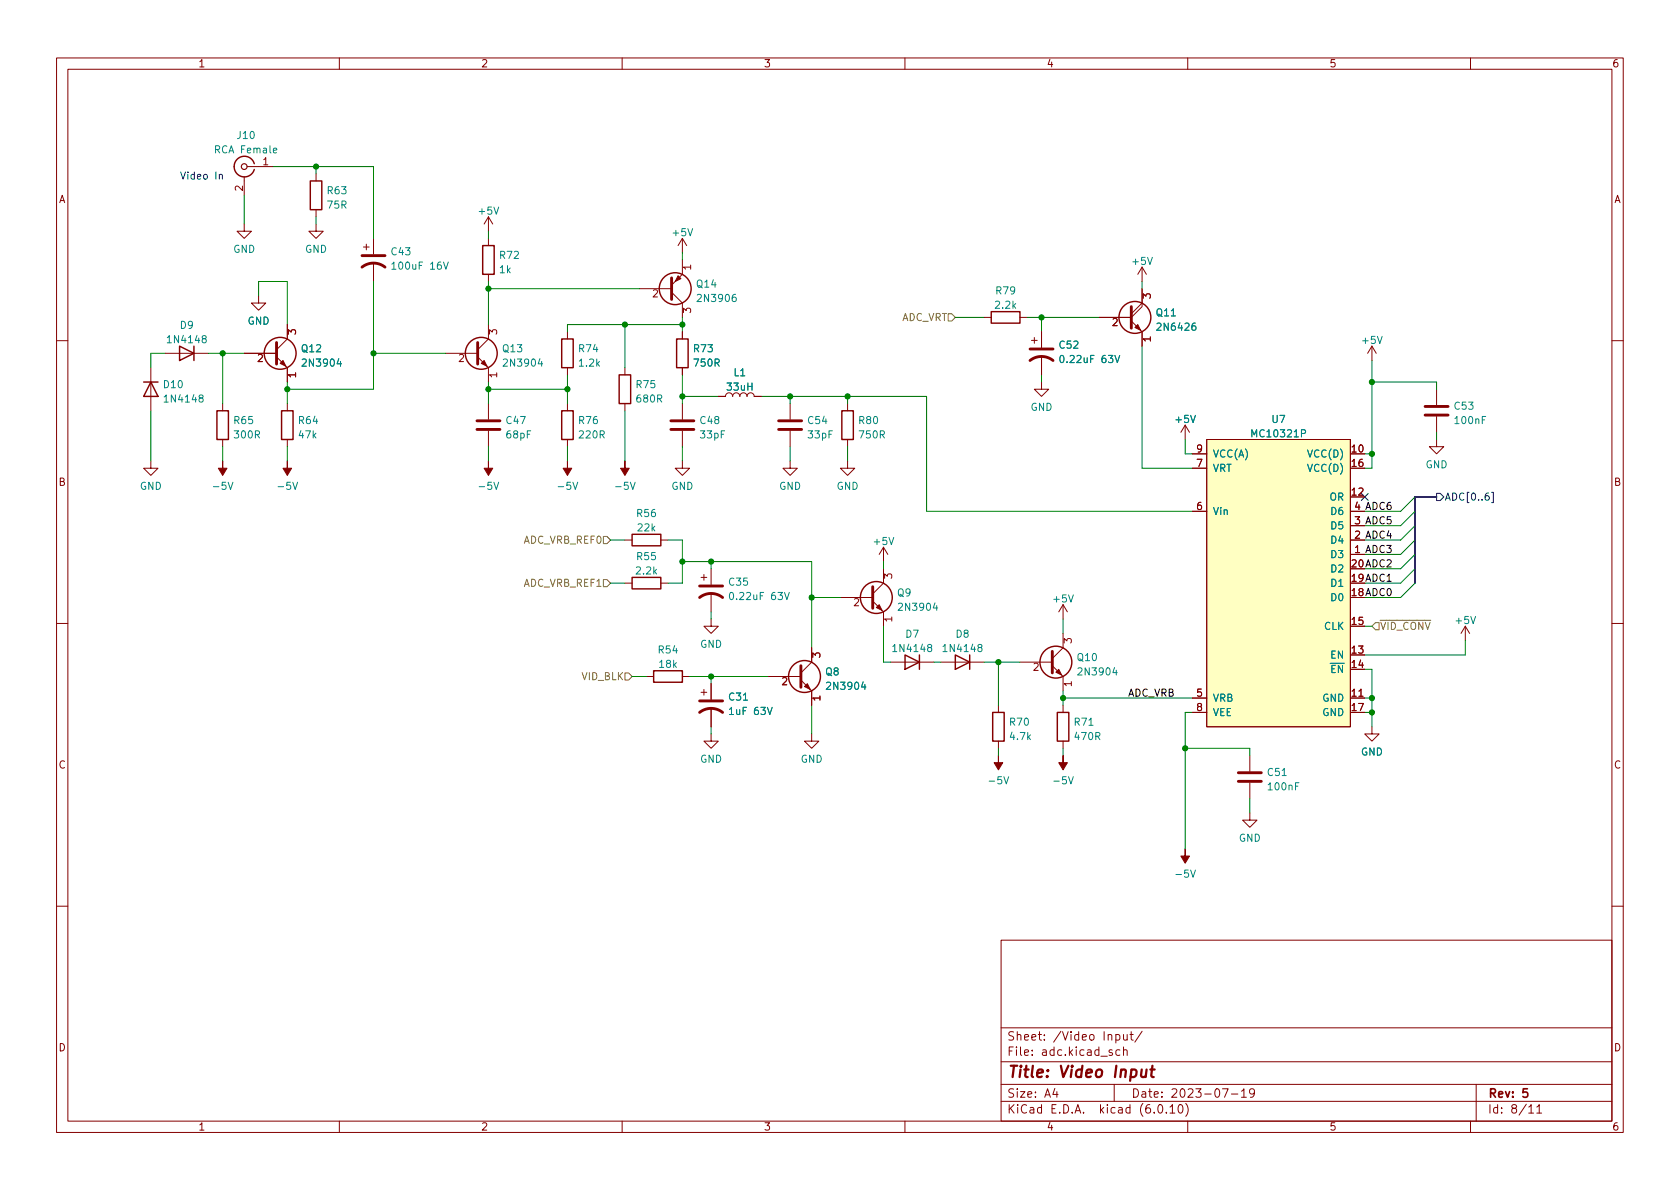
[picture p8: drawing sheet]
<svg xmlns="http://www.w3.org/2000/svg" width="297mm" height="210mm" viewBox="0 0 297 210" stroke-linecap="round" stroke-linejoin="round" font-family="sans-serif">
<g fill="none" stroke="#840000" stroke-width=".18">
<path d="M10 10.2h277v190.1h-277zM12 12.2h273v186.1h-273zM60 10.2v2M110 10.2v2M160 10.2v2M210 10.2v2M260 10.2v2M43.2 39.6v1.3h1.2l-1.2 1.3-1.3-1.3h1.3M43.2 31.2v3.3M43.7 29.5h4.6M55.9 39.6v1.3h1.2l-1.2 1.3-1.3-1.3h1.3M55.9 30.7v1.3"/>
<path d="M55.9 37.1v1.2M86.4 38.3l-.8 1.3M86.4 38.3v2.6M86.4 38.3l.7 1.3M45.7 52.3v1.3h1.3l-1.3 1.3-1.3-1.3h1.3M50.8 57.4v2.5l-1.9 1.9M64.3 43.7h1M64.8 43.2v1M66 42.2v2.8M66 46.5v3.3M86.4 42.2v1.2M86.4 48.5v1.3"/>
<path d="M86.4 57.4v2.5l-1.9 1.9M100.3 58.7v1.2M113 51h5.7M118.7 51.7l1.9 1.9v2.5M120.6 46v2.5l-1.9 1.9M120.6 42.2l-.7 1.2M120.6 42.2v2.5M120.6 58.7v1.2M120.6 42.2l.8 1.2M174 56.1h1.3M180.3 56.1h1.3M182.9 59.7v1"/>
<path d="M184.1 58.7v2.8M200 56.8l1.9 1.9v2.5M201.9 53.6v.6l-1.9 1.9h-5.7M201.9 53.6l-1.9 1.9M201.9 47.2v2.6M201.9 51v2.6M201.9 47.2l-.7 1.3M201.9 47.2l.8 1.3M10 60.2h2M26.7 65v7.6M29.2 62.5h7.6M39.4 71.4v1.2"/>
<path d="M39.4 77.7v1.3M43.2 62.5h5.7M48.9 63.1l1.9 1.9v2.6M50.8 71.4v1.2M50.8 77.7v1.3M78.7 62.5h5.8M84.5 63.1l1.9 1.9v2.6M86.4 71.4v2.8M86.4 76.2v2.8M100.3 65v1.3M100.3 71.4v1.2M100.3 77.7v1.3"/>
<path d="M110.5 65v1.3M110.5 71.4v1.2M120.6 65v1.3M120.6 71.4v2.8M120.6 76.2v2.8M127 70.1h1.3a.64 .64 0 0 1 .6-.6 .64 .64 0 0 1 .6 .6 .64 .64 0 0 1 .7-.6 .64 .64 0 0 1 .6 .6 .64 .64 0 0 1 .6-.6 .64 .64 0 0 1 .7 .6 .64 .64 0 0 1 .6-.6 .64 .64 0 0 1 .6 .6h1.3M139.7 71.4v2.8M139.7 76.2v2.8M149.9 71.4v1.2M149.9 77.7v1.3M182.4 60.2h1M184.1 67.6v1.2h1.3l-1.3 1.3-1.2-1.3h1.2"/>
<path d="M184.1 63v3.3M209.5 75.2l-.7 1.2M209.5 75.2v2.5M209.5 75.2l.8 1.2M213.4 77.7h25.4v50.8h-25.4zM242.6 61.2l-.8 1.3M242.6 61.2v2.5M242.6 61.2l.7 1.3M254 77.7v1.3h1.3l-1.3 1.3-1.3-1.3h1.3M254 68.8v2.8M254 73.7v2.7M285 60.2h2"/>
<path d="M26.7 81.5v1.3h1.2l-1.2 1.3-1.3-1.3h1.3M110.5 95.5h1.3M116.8 95.5h1.3M120.6 81.5v1.3h1.3l-1.3 1.3-1.2-1.3h1.2M139.7 81.5v1.3h1.3l-1.3 1.3-1.3-1.3h1.3M149.9 81.5v1.3h1.2l-1.2 1.3-1.3-1.3h1.3M156.2 96.8l-.8 1.2M156.2 96.8v2.5M156.2 96.8l.8 1.2M210.8 90.4h2.6M210.8 82.8h2.6M210.8 80.3h2.6"/>
<path d="M238.8 98h2.5M238.8 95.5h2.5M238.8 93h2.5M238.8 90.4h2.5M10 110.2h2M110.5 103.1h1.3M114.3 119.6h1.3M116.8 103.1h1.3M120.6 119.6h1.3M124 102.1h1M124.5 101.6v1M125.7 109.5v1.2h1.3l-1.3 1.3-1.2-1.3h1.2"/>
<path d="M125.7 100.6v2.8M125.7 104.9v3.3M135.9 119.6h5.7M143.5 114.5v2.6l-1.9 1.9M148.6 105.7h5.7M154.3 106.3l1.9 1.9v2.5M156.2 100.6v2.5l-1.9 1.9M157.5 117.1h7.6M166.4 117.1h7.6M180.3 117.1h5.8M186.1 117.7l1.9 1.9v2.6M188 112v2.5l-1.9 2"/>
<path d="M188 106.9v2.6M188 106.9l-.8 1.3M188 106.9l.7 1.3M259.1 110.7l-.8 1.3M259.1 110.7v2.6M259.1 110.7l.7 1.3M285 110.2h2M124 122.4h1M124.5 121.9v1M125.7 129.8v1.3h1.3l-1.3 1.2-1.2-1.2h1.2M125.7 120.9v2.8M125.7 125.2v3.3"/>
<path d="M141.6 120.3l1.9 1.9v2.5M143.5 129.8v1.3h1.3l-1.3 1.2-1.3-1.2h1.3M176.5 124.7v1.3M176.5 131.1v1.2M188 124.7v1.3M188 131.1v1.2M210.8 123.4h2.6M210.8 126h2.6M221 133.6v2.8M221 138.4v2.8M238.8 123.4h2.5M242.6 128.5v1.3h1.2l-1.2 1.3-1.3-1.3h1.3"/>
<path d="M221 143.8v1.2h1.2l-1.2 1.3-1.3-1.3h1.3M10 160.2h2M177 166.3h108v32h-108zM285 160.2h2M60 198.3v2M110 198.3v2M160 198.3v2M177 194.8h108M177 191.8h108M177 187.8h108M177 181.8h108M186.5 192.5l-.4 1h1"/>
<path d="M186.9 193v1M196.6 185.7l-.3-.1-.2 .2v.3l.5 .1v.4h-.5M197 191.8v3M197.3 183l.4-.1 .3 .3v.4l-.1 .3h-.6M197.3 182.9v1.5M198 185.7l-.4-.1-.3 .3v.4l.1 .3h.6M198.6 185.8l.3-.2 .3 .1 .1 .9M198.6 182.9l.1 1h.4l.2-.1M198.6 185.1v1.5M199.3 182.9v1M199.8 182.9h.6M200 182.4v1.3l.4 .2"/>
<path d="M201.9 182.4l-1.3 1.9M204.9 195.4l.2-.1a.81 .81 0 0 1 .6 .7 .81 .81 0 0 1-.3 .8h-.2a.81 .81 0 0 1-.6-.6 .81 .81 0 0 1 .3-.8zM206.2 196.7v.1M206.9 195.8l.4-.5v1.5M206.9 196.8h.8M208.5 195.4l.1-.1a.81 .81 0 0 1 .6 .7 .81 .81 0 0 1-.3 .8h-.1a.81 .81 0 0 1-.6-.6 .81 .81 0 0 1 .3-.8zM209.6 195.1a1.72 1.72 0 0 1 0 2.3M210 198.3v2M216.1 192.5h1l-.6 1.5M217.7 193.5h1.2M219.5 193l.4-.5v1.5M219.5 194h.9"/>
<path d="M221.8 193.2l-.3 .3-.4-.1-.2-.2 .2-.6 .4-.1 .2 .2a.99 .99 0 0 1-.3 1.3h-.3M260 198.3v2M261 191.8v6.5M270.3 195.8l.4-.5v1.5M270.3 196.8h.9M271.7 195.8l.5-.5v1.5M271.7 196.8h.9"/>
</g>
<path d="M270.1 192.5h-.8v.7l.2-.1 .5 .1 .1 .2v.5l-.3 .1-.5-.1" fill="none" stroke="#840000" stroke-width=".3"/>
<path d="M201.9 189.1l-.1 1.3a.57 .57 0 0 0 .8-.1M202.7 189.1l-.1 1.4M203.4 189.1h.8M203.8 188.5l-.3 1.7 .1 .2 .4 .1" fill="none" stroke="#840000" stroke-width=".4"/>
<g fill="none" stroke="#840000" stroke-width=".25">
<path d="M45 29a1.81 1.81 0 0 0-2.8-1 1.81 1.81 0 0 0 0 2.9 1.81 1.81 0 0 0 2.8-.9M54.9 32h2v5.1h-2zM85.3 43.4h2.1v5.1h-2.1zM99.3 59.9h2v5.1h-2zM119.6 59.9h2.1v5.1h-2.1zM175.3 55.1h5v2h-5zM25.4 67.6h2.5M26.7 67.6l1.2 2.5h-2.5zM31.7 61.2l2.6 1.3-2.6 1.2zM34.3 61.2v2.5M38.4 72.6h2v5.1h-2zM49.8 72.6h2v5.1h-2z"/>
<path d="M99.3 72.6h2v5.1h-2zM109.5 66.3h2v5.1h-2zM148.8 72.6h2.1v5.1h-2.1zM111.8 94.5h5v2h-5zM111.8 102.1h5v2h-5zM115.6 118.6h5v2h-5zM160 115.8l2.6 1.3-2.6 1.3zM162.6 115.8v2.6M168.9 115.8l2.5 1.3-2.5 1.3zM171.4 115.8v2.6M175.5 126h2v5.1h-2zM186.9 126h2.1v5.1h-2.1z"/>
<circle cx="119.4" cy="51" r="2.82"/>
<circle cx="200.7" cy="56.1" r="2.82"/>
<circle cx="49.5" cy="62.5" r="2.82"/>
<circle cx="85.1" cy="62.5" r="2.82"/>
<circle cx="142.2" cy="119.6" r="2.82"/>
<circle cx="154.9" cy="105.7" r="2.82"/>
<circle cx="186.7" cy="117.1" r="2.82"/>
</g>
<g fill="none" stroke="#840000" stroke-width=".51">
<path d="M64 47.2a3.3 3.3 0 0 1 4.1 0M64 45.2h4.1M118.7 49.1v3.9M200 54.2v3.8M48.9 60.6v3.8M84.3 75.9h4.1M84.3 74.4h4.1M84.5 60.6v3.8M118.6 75.9h4.1M118.6 74.4h4.1M137.7 75.9h4M137.7 74.4h4"/>
<path d="M182.1 63.7a3.3 3.3 0 0 1 4.1 0M182.1 61.7h4.1M252 73.4h4M252 71.9h4M123.7 105.7a3.3 3.3 0 0 1 4.1 0M123.7 103.6h4.1M141.6 117.7v3.8M154.3 103.8v3.8M186.1 115.2v3.8M123.7 126a3.3 3.3 0 0 1 4.1 0M123.7 123.9h4.1M218.9 138.2h4.1"/>
<path d="M218.9 136.6h4.1"/>
</g>
<g fill="#840000" stroke="#840000" stroke-width=".18">
<path d="M142.2 121.4l.5-.5 .6 1z"/>
<path d="M186.7 118.9l.5-.5 .5 1z"/>
<path d="M200.7 57.9l.5-.5 .5 1z"/>
<path d="M209.5 150.1v1.3h.8l-.8 1.2-.7-1.2h.7z"/>
<path d="M176.5 133.6v1.3h.8l-.8 1.2-.7-1.2h.7z"/>
<path d="M188 133.6v1.3h.7l-.7 1.2-.8-1.2h.8z"/>
<path d="M154.9 107.4l.5-.5 .6 1z"/>
<path d="M49.5 64.3l.5-.6 .5 1.1z"/>
<path d="M85.1 64.3l.5-.6 .5 1.1z"/>
<path d="M110.5 81.5v1.3h.8l-.8 1.3-.8-1.3h.8z"/>
<path d="M100.3 81.5v1.3h.8l-.8 1.3-.7-1.3h.7z"/>
<path d="M86.4 81.5v1.3h.7l-.7 1.3-.8-1.3h.8z"/>
<path d="M119.9 48.8l.5 .5-1 .5z"/>
<path d="M39.4 81.5v1.3h.7l-.7 1.3-.8-1.3h.8z"/>
<path d="M50.8 81.5v1.3h.8l-.8 1.3-.8-1.3h.8z"/>
</g>
<path d="M69.3 46.7l.3-.4v1.3M69.3 47.6h.7M78.4 46.3l.4 1.3 .5-1.3M187.5 63l.2-.2a.68 .68 0 0 1 .4 .7 .68 .68 0 0 1-.4 .6l-.2-.1-.1-.4zM197.1 62.8l.5 1.3 .4-1.3M129.1 104.9l.2-.1a.68 .68 0 0 1 .4 .6 .68 .68 0 0 1-.4 .6l-.2-.1-.1-.4zM138.7 104.8l.4 1.2 .5-1.2" fill="none" stroke="#008484" stroke-width=".18"/>
<path d="M213.4 77.7h25.4v50.8h-25.4z" fill="#ffffc2" stroke="#ffffc2" stroke-width=".18"/>
<circle cx="43.2" cy="29.5" r=".51" fill="none" stroke="#840000" stroke-width=".2"/>
<path d="M167.6 55.5h.7l.6 .6-.6 .7h-.7zM106.7 94.9h.6l.6 .6-.6 .6h-.6zM106.7 102.5h.6l.6 .6-.6 .7h-.6zM110.5 119h.6l.7 .6-.7 .7h-.6zM243.2 110.1h.6v1.3h-.6l-.6-.7z" fill="none" stroke="#848400" stroke-width=".18"/>
<path d="M240.7 87.3l1.2 1.2M241.9 87.3l-1.2 1.2M254 87.2h.6l.7 .7-.7 .6h-.6zM263.7 87.1h.3v1.8h-.3" fill="none" stroke="#000084" stroke-width=".18"/>
<path d="M38.8 31l.2-.2 .3 .1v.8M38.8 30.8v.9" fill="none" stroke="#0000c2" stroke-width=".18"/>
<path d="M254 87.9h-3.8v15.2" fill="none" stroke="#000084" stroke-width=".3"/>
<g fill="none" stroke="#008400" stroke-width=".18">
<path d="M43.2 34.5v5.1M48.3 29.5h17.7v12.7M55.9 29.5v1.2M55.9 38.3v1.3M45.7 52.3v-2.5h5.1v7.6M66 49.8v19h-15.2M86.4 51h26.6M86.4 40.9v1.3M86.4 49.8v7.6M110.5 57.4v7.6M120.6 57.4h-20.3v1.3M120.6 44.7v1.3"/>
<path d="M120.6 56.1v2.6M168.9 56.1h5.1M181.6 56.1h12.7M184.1 56.1v2.6M201.9 49.8v1.2M26.7 72.6v8.9M29.2 62.5h-2.5v2.5M36.8 62.5h6.4M39.4 62.5v8.9M39.4 79v2.5M50.8 67.6v3.8M50.8 79v2.5"/>
<path d="M66 62.5h12.7M86.4 68.8h13.9M86.4 67.6v3.8M86.4 79v2.5M100.3 66.3v5.1M100.3 79v2.5M110.5 72.6v8.9M120.6 70.1h6.4M120.6 66.3v5.1M120.6 79v2.5M134.6 70.1h29.2v20.3h47M139.7 70.1v1.3"/>
<path d="M139.7 79v2.5M149.9 70.1v1.3M149.9 79v2.5M184.1 66.3v1.3M201.9 61.2v21.6h8.9M209.5 77.7v2.6h1.3M242.6 63.7v19.1h-1.3M242.6 67.6h11.4v1.2M254 76.4v1.3M107.9 95.5h2.6M118.1 95.5h2.5v7.6h-2.5M120.6 99.3h22.9v15.2"/>
<path d="M125.7 99.3v1.3M156.2 99.3v1.3M241.3 80.3h1.3M250.2 87.9l-2.6 2.5h-6.3M250.2 98l-2.6 2.6h-6.3M250.2 95.5l-2.6 2.5h-6.3M250.2 93l-2.6 2.5h-6.3M250.2 90.4l-2.6 2.6h-6.3M107.9 103.1h2.6M111.8 119.6h2.5M121.9 119.6h14M125.7 108.2v1.3"/>
<path d="M125.7 119.6v1.3M143.5 105.7h5.1M156.2 110.7v6.4h1.3M165.1 117.1h1.3M174 117.1h6.3M176.5 117.1v7.6M188 109.5v2.5M241.3 118.4h1.3v10.1M241.3 110.7h1.3M250.2 103.1l-2.6 2.6h-6.3M250.2 100.6l-2.6 2.5h-6.3M259.1 113.3v2.5h-17.8"/>
<path d="M125.7 128.5v1.3M143.5 124.7v5.1M176.5 132.3v1.3M188 122.2v2.5M188 132.3v1.3M188 123.4h22.8M209.5 132.3h11.5v1.3M210.8 126h-1.3v24.1M241.3 126h1.3M241.3 123.4h1.3M221 141.2v2.6"/>
</g>
<g fill="#008400" stroke="#008400" stroke-width=".18">
<circle cx="143.5" cy="105.7" r=".46"/>
<circle cx="176.5" cy="117.1" r=".46"/>
<circle cx="209.5" cy="132.3" r=".46"/>
<circle cx="242.6" cy="123.4" r=".46"/>
<circle cx="242.6" cy="126" r=".46"/>
<circle cx="188" cy="123.4" r=".46"/>
<circle cx="242.6" cy="67.6" r=".46"/>
<circle cx="242.6" cy="80.3" r=".46"/>
<circle cx="139.7" cy="70.1" r=".46"/>
<circle cx="149.9" cy="70.1" r=".46"/>
<circle cx="184.1" cy="56.1" r=".46"/>
<circle cx="100.3" cy="68.8" r=".46"/>
<circle cx="120.6" cy="57.4" r=".46"/>
<circle cx="110.5" cy="57.4" r=".46"/>
<circle cx="120.6" cy="70.1" r=".46"/>
<circle cx="50.8" cy="68.8" r=".46"/>
<circle cx="39.4" cy="62.5" r=".46"/>
<circle cx="125.7" cy="99.3" r=".46"/>
<circle cx="120.6" cy="99.3" r=".46"/>
<circle cx="125.7" cy="119.6" r=".46"/>
<circle cx="66" cy="62.5" r=".46"/>
<circle cx="55.9" cy="29.5" r=".46"/>
<circle cx="86.4" cy="68.8" r=".46"/>
<circle cx="86.4" cy="51" r=".46"/>
</g>
<text font-size="2.8" fill="#840000" x="178" y="190.6">Title: Video Input</text>
<g font-size="2.1" fill="#840000">
<text x="178" y="184">Sheet: /Video Input/</text>
<text x="178" y="186.7">File: adc.kicad_sch</text>
<text x="178" y="196.9">KiCad E.D.A. kicad (6.0.10)</text>
<text x="178" y="194.1">Size: A4</text>
<text x="200" y="194.1">Date: 2023-07-19</text>
<text x="263" y="194.1">Rev: 5</text>
<text x="263" y="196.9">Id: 8/11</text>
</g>
<g font-size="1.8" fill="#840000">
<text x="35" y="11.9">1</text>
<text x="85" y="11.9">2</text>
<text x="135" y="11.9">3</text>
<text x="185" y="11.9">4</text>
<text x="235" y="11.9">5</text>
<text x="285" y="11.9">6</text>
<text x="46.5" y="29.2">1</text>
<text x="10.3" y="35.9">A</text>
<text x="42.9" y="33.8" transform="rotate(-90 42.9 33.8)">2</text>
<text x="285.3" y="35.9">A</text>
<text x="122.2" y="47.7" transform="rotate(-90 122.2 47.7)">1</text>
<text x="115.4" y="52.6">2</text>
<text x="203.5" y="52.8" transform="rotate(-90 203.5 52.8)">3</text>
<text x="52.3" y="59.2" transform="rotate(-90 52.3 59.2)">3</text>
<text x="87.9" y="59.2" transform="rotate(-90 87.9 59.2)">3</text>
<text x="122.2" y="55.4" transform="rotate(-90 122.2 55.4)">3</text>
<text x="196.7" y="57.7">2</text>
<text x="45.5" y="64">2</text>
<text x="81.1" y="64">2</text>
<text x="203.5" y="60.4" transform="rotate(-90 203.5 60.4)">1</text>
<text x="52.3" y="66.8" transform="rotate(-90 52.3 66.8)">1</text>
<text x="87.9" y="66.8" transform="rotate(-90 87.9 66.8)">1</text>
<text x="211.6" y="82.5">7</text>
<text x="211.6" y="80">9</text>
<text x="239" y="80">10</text>
<text x="239" y="82.5">16</text>
<text x="10.3" y="85.9">B</text>
<text x="239" y="87.6">12</text>
<text x="285.3" y="85.9">B</text>
<text x="211.6" y="90.2">6</text>
<text x="239.5" y="95.2">2</text>
<text x="239.5" y="92.7">3</text>
<text x="239.5" y="90.2">4</text>
<text x="239" y="100.3">20</text>
<text x="239.5" y="97.8">1</text>
<text x="151" y="107.2">2</text>
<text x="157.7" y="102.3" transform="rotate(-90 157.7 102.3)">3</text>
<text x="239" y="105.4">18</text>
<text x="239" y="102.9">19</text>
<text x="157.7" y="110" transform="rotate(-90 157.7 110)">1</text>
<text x="189.5" y="113.8" transform="rotate(-90 189.5 113.8)">3</text>
<text x="239" y="110.5">15</text>
<text x="145" y="116.3" transform="rotate(-90 145 116.3)">3</text>
<text x="182.7" y="118.6">2</text>
<text x="239" y="115.6">13</text>
<text x="239" y="118.1">14</text>
<text x="138.3" y="121.2">2</text>
<text x="145" y="123.9" transform="rotate(-90 145 123.9)">1</text>
<text x="189.5" y="121.4" transform="rotate(-90 189.5 121.4)">1</text>
<text x="211.6" y="123.2">5</text>
<text x="211.6" y="125.7">8</text>
<text x="239" y="123.2">11</text>
<text x="239" y="125.7">17</text>
<text x="10.3" y="135.9">C</text>
<text x="285.3" y="135.9">C</text>
<text x="10.3" y="185.9">D</text>
<text x="285.3" y="185.9">D</text>
<text x="35" y="199.9">1</text>
<text x="85" y="199.9">2</text>
<text x="135" y="199.9">3</text>
<text x="185" y="199.9">4</text>
<text x="235" y="199.9">5</text>
<text x="285" y="199.9">6</text>
</g>
<g font-size="1.8" fill="#008484">
<text x="38.3" y="27.1">RCA Female</text>
<text x="42" y="24.6">J10</text>
<text x="58" y="34.3">R63</text>
<text x="58" y="36.9">75R</text>
<text x="84.8" y="37.9">+5V</text>
<text x="119.1" y="41.8">+5V</text>
<text x="41.2" y="44.7">GND</text>
<text x="53.9" y="44.7">GND</text>
<text x="69.3" y="45.1">C43</text>
<text x="69.8" y="47.7">100uF 16V</text>
<text x="88.4" y="45.8">R72</text>
<text x="200.3" y="46.8">+5V</text>
<text x="88.4" y="48.3">1k</text>
<text x="123.2" y="50.8">Q14</text>
<text x="123.6" y="53.4">2N3906</text>
<text x="176.2" y="52">R79</text>
<text x="31.9" y="58.1">D9</text>
<text x="43.8" y="57.4">GND</text>
<text x="176.1" y="54.6">2.2k</text>
<text x="204.5" y="55.9">Q11</text>
<text x="204.9" y="58.5">2N6426</text>
<text x="29.9" y="60.7">1N4148</text>
<text x="53.4" y="62.3">Q12</text>
<text x="53.8" y="64.8">2N3904</text>
<text x="89" y="62.3">Q13</text>
<text x="89.3" y="64.8">2N3904</text>
<text x="102.4" y="62.3">R74</text>
<text x="102.5" y="64.8">1.2k</text>
<text x="122.7" y="62.3">R73</text>
<text x="122.8" y="64.8">750R</text>
<text x="187.4" y="61.6">C52</text>
<text x="188" y="64.2">0.22uF 63V</text>
<text x="241" y="60.8">+5V</text>
<text x="29" y="68.6">D10</text>
<text x="29.4" y="71.2">1N4148</text>
<text x="112.6" y="68.6">R75</text>
<text x="112.7" y="71.2">680R</text>
<text x="128.6" y="69.1">33uH</text>
<text x="129.8" y="66.5">L1</text>
<text x="41.5" y="75">R65</text>
<text x="41.6" y="77.5">300R</text>
<text x="52.9" y="75">R64</text>
<text x="52.9" y="77.5">47k</text>
<text x="89.6" y="75">C47</text>
<text x="89.6" y="77.5">68pF</text>
<text x="102.4" y="75">R76</text>
<text x="102.5" y="77.5">220R</text>
<text x="123.9" y="75">C48</text>
<text x="123.9" y="77.5">33pF</text>
<text x="142.9" y="75">C54</text>
<text x="143" y="77.5">33pF</text>
<text x="151.9" y="75">R80</text>
<text x="152.1" y="77.5">750R</text>
<text x="182.2" y="72.6">GND</text>
<text x="208" y="74.8">+5V</text>
<text x="221.6" y="77.3">MC10321P</text>
<text x="224.9" y="74.8">U7</text>
<text x="257.2" y="72.4">C53</text>
<text x="257.4" y="75">100nF</text>
<text x="214.4" y="83.4">VRT</text>
<text x="214.4" y="80.9">VCC(A)</text>
<text x="231.6" y="80.9">VCC(D)</text>
<text x="231.6" y="83.4">VCC(D)</text>
<text x="252" y="82.8">GND</text>
<text x="24.7" y="86.6">GND</text>
<text x="38" y="86.6">-5V</text>
<text x="49.4" y="86.6">-5V</text>
<text x="85" y="86.6">-5V</text>
<text x="99" y="86.6">-5V</text>
<text x="109.1" y="86.6">-5V</text>
<text x="118.7" y="86.6">GND</text>
<text x="137.7" y="86.6">GND</text>
<text x="147.9" y="86.6">GND</text>
<text x="235.1" y="88.5">OR</text>
<text x="112.7" y="91.4">R56</text>
<text x="112.8" y="94">22k</text>
<text x="214.4" y="91.1">Vin</text>
<text x="235.5" y="93.6">D5</text>
<text x="235.5" y="91.1">D6</text>
<text x="112.6" y="101.6">2.2k</text>
<text x="112.7" y="99">R55</text>
<text x="154.6" y="96.4">+5V</text>
<text x="235.5" y="98.7">D3</text>
<text x="235.5" y="96.1">D4</text>
<text x="235.5" y="101.2">D2</text>
<text x="129" y="103.6">C35</text>
<text x="129.6" y="106.1">0.22uF 63V</text>
<text x="158.7" y="105.5">Q9</text>
<text x="159.2" y="108">2N3904</text>
<text x="186.4" y="106.5">+5V</text>
<text x="235.5" y="106.3">D0</text>
<text x="235.5" y="103.8">D1</text>
<text x="160.2" y="112.8">D7</text>
<text x="169" y="112.8">D8</text>
<text x="234.1" y="111.4">CLK</text>
<text x="257.5" y="110.3">+5V</text>
<text x="116.5" y="115.5">R54</text>
<text x="116.6" y="118.1">18k</text>
<text x="123.8" y="114.5">GND</text>
<text x="146" y="119.4">Q8</text>
<text x="158.2" y="115.3">1N4148</text>
<text x="167.1" y="115.3">1N4148</text>
<text x="190.6" y="116.9">Q10</text>
<text x="190.9" y="119.4">2N3904</text>
<text x="233.9" y="119">~{EN}</text>
<text x="235.3" y="116.5">EN</text>
<text x="129" y="123.9">C31</text>
<text x="146.5" y="122">2N3904</text>
<text x="214.4" y="124.1">VRB</text>
<text x="233.8" y="124.1">GND</text>
<text x="129.3" y="126.4">1uF 63V</text>
<text x="178.6" y="128.3">R70</text>
<text x="178.7" y="130.9">4.7k</text>
<text x="190" y="128.3">R71</text>
<text x="190.2" y="130.9">470R</text>
<text x="214.4" y="126.6">VEE</text>
<text x="233.8" y="126.6">GND</text>
<text x="123.8" y="134.9">GND</text>
<text x="141.5" y="134.9">GND</text>
<text x="224.2" y="137.2">C51</text>
<text x="240.6" y="133.6">GND</text>
<text x="175.2" y="138.7">-5V</text>
<text x="186.6" y="138.7">-5V</text>
<text x="224.4" y="139.7">100nF</text>
<text x="219" y="148.8">GND</text>
<text x="208.2" y="155.2">-5V</text>
</g>
<text font-size="1.8" fill="#0000c2" x="31.7" y="31.7">Video In</text>
<g font-size="1.8" fill="#848400">
<text x="159.2" y="56.8">ADC_VRT</text>
<text x="92.5" y="96.1">ADC_VRB_REF0</text>
<text x="92.5" y="103.8">ADC_VRB_REF1</text>
<text x="243.9" y="111.4">~{VID_CONV}</text>
<text x="102.8" y="120.3">VID_BLK</text>
</g>
<text font-size="1.8" fill="#000084" x="255.4" y="88.5">ADC[0..6]</text>
<g font-size="1.8">
<text x="239.5" y="95.2">2 ADC4</text>
<text x="239.5" y="92.7">3 ADC5</text>
<text x="239.5" y="90.2">4 ADC6</text>
<text x="239" y="100.3">20ADC2</text>
<text x="239.5" y="97.8">1 ADC3</text>
<text x="239" y="105.4">18ADC0</text>
<text x="239" y="102.9">19ADC1</text>
<text x="199.4" y="123.2">ADC_VRB</text>
</g>
</svg>
